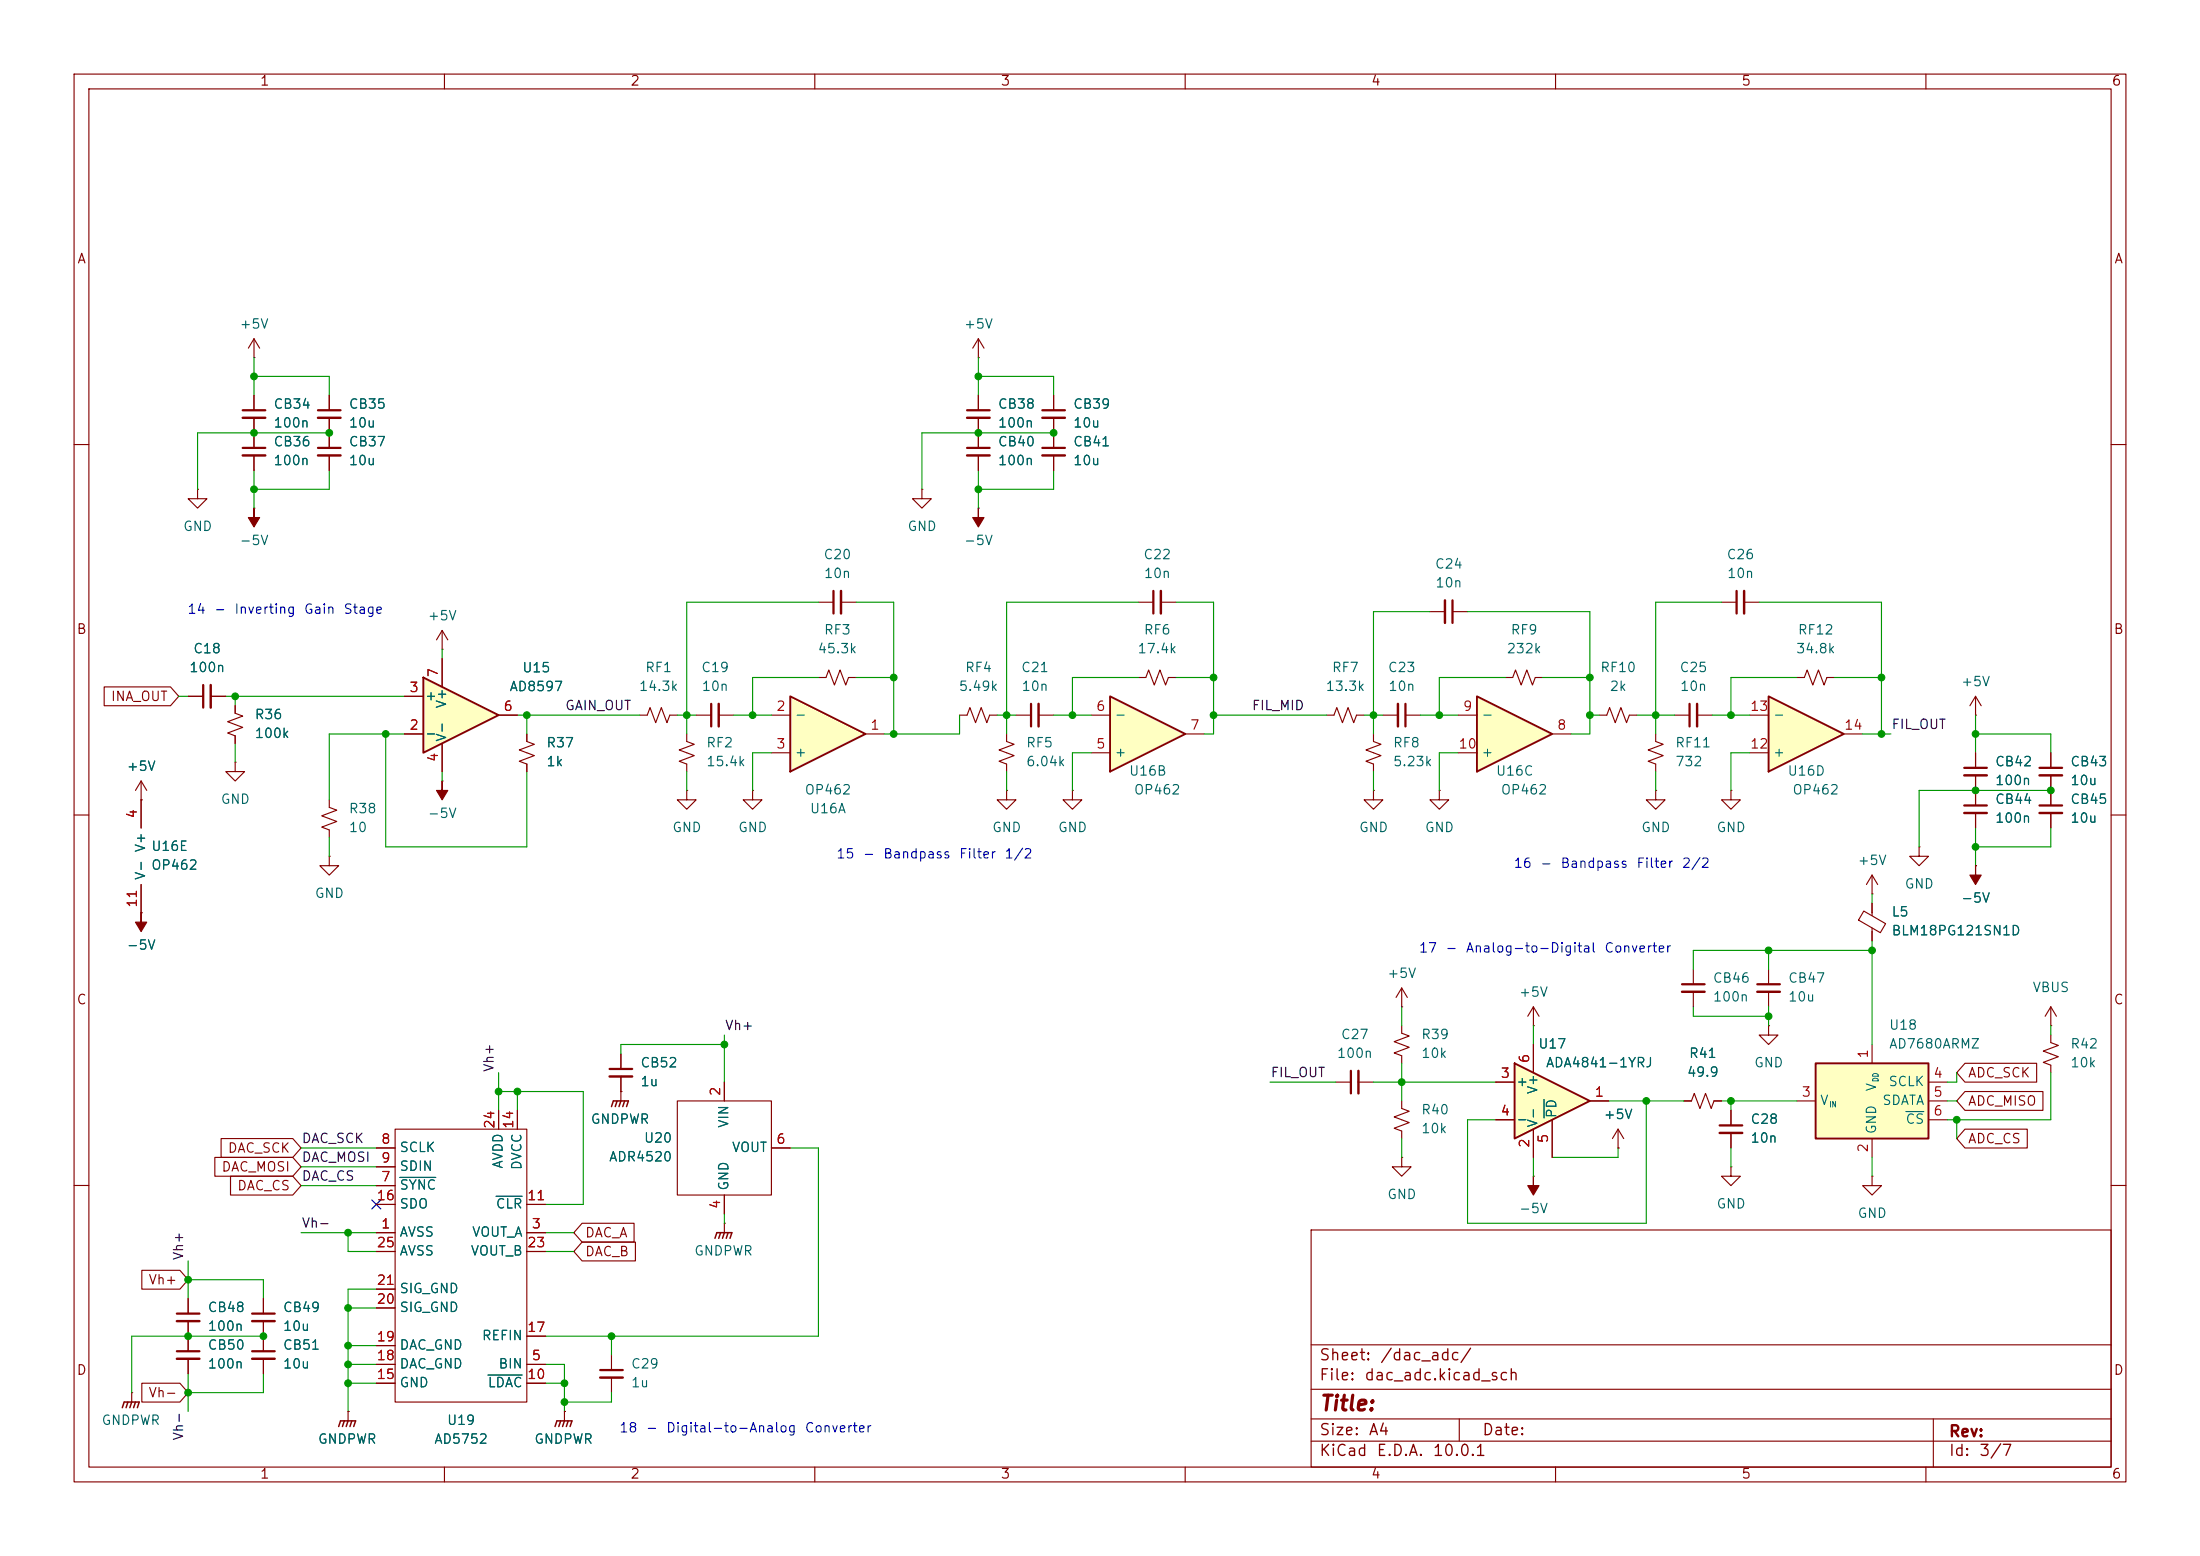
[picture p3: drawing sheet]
<svg xmlns="http://www.w3.org/2000/svg" width="297mm" height="210mm" viewBox="0 0 297 210" stroke-linecap="round" stroke-linejoin="round" font-family="sans-serif">
<g fill="none" stroke="#840000" stroke-width=".15">
<path d="M10 10h277v190h-277zM12 12h273v186h-273zM60 10v2M110 10v2M160 10v2M210 10v2M260 10v2M10 60h2M285 60h2M10 110h2M185.4 106.7v1.3h1.3l-1.3 1.2-1.3-1.2h1.3M185.4 106.7h.1"/>
<path d="M285 110h2M10 160h2M177 166h108v32h-108zM285 160h2M60 198v2M110 198v2M160 198v2M177 194.5h108M177 191.5h108M177 187.5h108M177 181.5h108M197 191.5v3"/>
<path d="M210 198v2M260 198v2M261 191.5v6.5"/>
</g>
<path d="M199.4 94l10.1 5.1-10.1 5z" fill="#ffffc2"/>
<path d="M199.4 94l10.1 5.1-10.1 5z" fill="none" stroke="#840000" stroke-width=".25"/>
<g fill="none" stroke="#840000" stroke-width=".15">
<path d="M86.4 96.5h1l.4-1 .7 2 .8-2 .7 2 .4-1h1M94 96.5h2M97 96.5h2.1M129.5 96.5h1.1l.3-1 .8 2 .8-2 .7 2 .4-1h1M153.7 91.4h1l.4-1 .7 2.1 .8-2.1 .8 2.1 .3-1.1h1M153.7 81.3h2M156.7 81.3h2M179.1 96.5h1l.4-1 .7 2 .8-2 .8 2 .3-1h1M186.7 96.5h2M189.7 96.5h2.1M193 82.6h2.1M196.1 82.6h2"/>
<path d="M196.8 96.5h2.6M209.5 99.1h2.6M215.9 96.5h1l.4-1 .8 2 .7-2 .8 2 .4-1h1M223.5 99.1v1l1 .4-2 .7 2 .8-2 .7 1 .4v1M232.4 81.3h2M235.5 81.3h2M242.6 91.4h1l.4-1 .7 2.1 .8-2.1 .8 2.1 .3-1.1h1M135.9 106.7v1.3h1.3l-1.3 1.2-1.3-1.2h1.3M135.9 106.7h.1M196.8 101.6h2.6M223.5 106.7v1.3h1.3l-1.3 1.2-1.3-1.2h1.3M223.5 106.7h.1"/>
<path d="M228.6 130.8v2M228.6 133.9v2M238.8 138.4v1.3h1.2l-1.2 1.3-1.3-1.3h1.3M238.8 138.4h.1M251.6 123l3 1.7-.8 1.2-2.9-1.7zM252.7 121.9v1.7M252.7 125.2v1.8M276.9 138.4h.1M276.9 139.7v1l1 .4-2.1 .8 2.1 .7-2.1 .8 1.1 .4v1M276.9 135.9l-.8 1.3M276.9 135.9l.7 1.3M276.9 135.9v2.5"/>
<path d="M227.3 148.6h1l.4-1 .8 2 .8-2 .7 2 .4-1h1M233.7 157.5v1.3h1.2l-1.2 1.2-1.3-1.2h1.3M233.7 157.5h.1M233.7 149.9v2M233.7 152.9v2M17.8 188h.1M17.8 188v1.2M82.5 182.9v2M82.5 185.9v2.1"/>
</g>
<path d="M155.7 79.8v3M234.4 79.8v3M96 95v3M189.7 95v3M196.1 81v3.1M227.1 132.8h3M232.2 151.9h3M81 184.9h3.1" fill="none" stroke="#840000" stroke-width=".3"/>
<path d="M156.7 79.8v3M235.5 79.8v3M97 95v3M188.7 95v3M195.1 81v3.1M227.1 133.9h3M232.2 152.9h3M81 185.9h3.1" fill="none" stroke="#840000" stroke-width=".33"/>
<path d="M16.5 190l.3-.8h2l-.3 .8M17.3 189.2l-.3 .8M17.8 189.2l-.3 .8M18.3 189.2l-.3 .8" fill="none" stroke="#840000" stroke-width=".2"/>
<path d="M106.7 94l10.1 5.1-10.1 5z" fill="#ffffc2"/>
<path d="M106.7 94l10.1 5.1-10.1 5z" fill="none" stroke="#840000" stroke-width=".25"/>
<g fill="none" stroke="#840000" stroke-width=".15">
<path d="M92.7 99.1v1l1 .4-2 .7 2 .8-2 .7 1 .4v1M104.1 96.5h2.6M116.8 99.1h2.6M266.7 96.5h.1M266.7 94l-.8 1.3M266.7 94l.8 1.3M266.7 94v2.5M101.6 106.7v1.3h1.3l-1.3 1.2-1.3-1.2h1.3M101.6 106.7h.1M104.1 101.6h2.6M144.8 106.7v1.3h1.2l-1.2 1.2-1.3-1.2h1.3M144.8 106.7h.1"/>
<path d="M238.8 130.8v2M238.8 133.9v2"/>
</g>
<path d="M237.2 132.8h3.1" fill="none" stroke="#840000" stroke-width=".3"/>
<path d="M237.2 133.9h3.1" fill="none" stroke="#840000" stroke-width=".33"/>
<path d="M149.9 94l10.1 5.1-10.1 5z" fill="#ffffc2"/>
<path d="M149.9 94l10.1 5.1-10.1 5z" fill="none" stroke="#840000" stroke-width=".25"/>
<path d="M147.3 96.5h2.6M160 99.1h2.6M226.1 96.5h2M229.1 96.5h2M147.3 101.6h2.6M233.7 106.7v1.3h1.2l-1.2 1.2-1.3-1.2h1.3M233.7 106.7h.1" fill="none" stroke="#840000" stroke-width=".15"/>
<path d="M228.1 95v3" fill="none" stroke="#840000" stroke-width=".3"/>
<path d="M229.1 95v3" fill="none" stroke="#840000" stroke-width=".33"/>
<path d="M245.1 143.5h15.2v10.2h-15.2z" fill="#ffffc2"/>
<path d="M245.1 143.5h15.2v10.2h-15.2z" fill="none" stroke="#840000" stroke-width=".25"/>
<g fill="none" stroke="#840000" stroke-width=".15">
<path d="M142.2 53.3v2.1M142.2 56.4v4.1M142.2 61.5v2M135.9 99.1v1l1 .4-2 .7 2 .8-2 .7 1 .4v1M137.2 96.5h2M140.2 96.5h2M203.2 91.4h1l.4-1 .8 2.1 .7-2.1 .8 2.1 .4-1.1h1M92.7 106.7v1.3h1.3l-1.3 1.2-1.3-1.2h1.3M92.7 106.7h.1M194.3 106.7v1.3h1.3l-1.3 1.2-1.3-1.2h1.3M194.3 106.7h.1M252.7 118.1v2.6"/>
<path d="M252.7 118.1l-.7 1.3M252.7 118.1l.8 1.3M259.1 114.3v1.3h1.2l-1.2 1.2-1.3-1.2h1.3M259.1 114.3h.1M266.7 116.8h.1M276.9 101.6v2M276.9 104.6v2.1M189.2 138.4v1l1 .4-2 .8 2 .8-2 .7 1 .4v1M189.2 135.9h.1M189.2 133.4v2.5M189.2 133.4l-.7 1.2M189.2 133.4l.8 1.2"/>
<path d="M207 138.4h.1M207 135.9l-.8 1.3M207 135.9l.8 1.3M207 135.9v2.5M252.7 120.7h.1M50.8 154.9h2.5M50.8 157.5h2.5M53.3 152.4h17.8v36.8h-17.8zM67.3 149.9v2.5M69.8 149.9v2.5M189.2 148.6v1l1 .4-2 .7 2 .8-2 .8 1 .4v1M189.2 156.2v1.3h1.3l-1.3 1.3-1.2-1.3h1.2"/>
<path d="M189.2 156.2h.1M242.6 148.6h2.5M252.7 158.8v1.2h1.3l-1.3 1.3-1.2-1.3h1.2M252.7 158.8h.1M252.7 141v2.5M252.7 153.7v2.5M260.3 148.6h2.6M260.3 146.1h2.6M260.3 151.1h2.6M25.4 175.3v2M25.4 178.3v2M50.8 166.4h2.5"/>
<path d="M50.8 160h2.5M50.8 162.6h2.5M50.8 176.5h2.5M50.8 174h2.5M50.8 168.9h2.5M71.1 166.4h2.6M71.1 162.6h2.6M71.1 168.9h2.6M50.8 184.2h2.5M50.8 186.7h2.5M50.8 181.6h2.5M71.1 184.2h2.6"/>
<path d="M71.1 186.7h2.6M71.1 180.3h2.6"/>
</g>
<path d="M54 158.9h4.8M257.3 150h2.4M67 161.5h3.5M65.9 185.6h4.6" fill="none" stroke="#006464" stroke-width=".15"/>
<path d="M140.7 55.4h3.1M140.7 60.5h3.1M139.2 95v3M275.3 103.6h3.1M23.9 177.3h3" fill="none" stroke="#840000" stroke-width=".3"/>
<path d="M140.7 56.4h3.1M140.7 61.5h3.1M140.2 95v3M275.3 104.6h3.1M23.9 178.3h3" fill="none" stroke="#840000" stroke-width=".33"/>
<path d="M266.7 116.8v1.3h.8l-.8 1.3-.8-1.3h.8z" fill="#840000" stroke="#840000" stroke-width=".15"/>
<path d="M238.8 94l10.1 5.1-10.1 5z" fill="#ffffc2"/>
<path d="M238.8 94l10.1 5.1-10.1 5z" fill="none" stroke="#840000" stroke-width=".25"/>
<path d="M71.1 99.1v1l1 .4-2 .7 2 .8-2 .7 1 .4v1M185.4 99.1v1l1 .4-2 .7 2 .8-2 .7 1 .4v1M236.2 96.5h2.6M248.9 99.1h2.6M236.2 101.6h2.6M266.7 101.6v2M266.7 104.6v4.1M266.7 109.7v2.1M276.9 106.7v2M276.9 109.7v2.1M180.3 146.1h2.1M183.4 146.1h2" fill="none" stroke="#840000" stroke-width=".15"/>
<path d="M265.2 108.7h3M265.2 103.6h3M275.3 108.7h3.1M182.4 144.5v3.1" fill="none" stroke="#840000" stroke-width=".3"/>
<path d="M265.2 109.7h3M265.2 104.6h3M275.3 109.7h3.1M183.4 144.5v3.1" fill="none" stroke="#840000" stroke-width=".33"/>
<path d="M204.5 143.5l10.1 5.1-10.1 5.1z" fill="#ffffc2"/>
<path d="M204.5 143.5l10.1 5.1-10.1 5.1z" fill="none" stroke="#840000" stroke-width=".25"/>
<g fill="none" stroke="#840000" stroke-width=".15">
<path d="M34.3 48.3h.1M34.3 45.7v2.6M34.3 53.3v2.1M34.3 56.4v4.1M34.3 45.7l-.8 1.3M34.3 45.7l.8 1.3M44.4 53.3v2.1M44.4 56.4v4.1M132.1 48.3h.1M132.1 45.7v2.6M132.1 53.3v2.1M132.1 56.4v4.1"/>
<path d="M132.1 45.7l-.8 1.3M132.1 45.7l.7 1.3M26.7 66v1.3h1.2l-1.2 1.3-1.3-1.3h1.3M26.7 66h.1M34.3 68.6h.1M34.3 61.5v2M44.4 61.5v2M124.5 66v1.3h1.2l-1.2 1.3-1.3-1.3h1.3M124.5 66h.1M132.1 68.6h.1M132.1 61.5v2M25.4 94h2"/>
<path d="M28.4 94h2.1M31.7 95.3v1l1.1 .3-2.1 .8 2.1 .8-2.1 .7 1 .4v1M59.7 87.6h.1M59.7 85.1l-.8 1.3M59.7 85.1l.8 1.3M59.7 85.1v2.5M110.5 91.4h1l.4-1 .7 2.1 .8-2.1 .8 2.1 .4-1.1h1M110.5 81.3h2M113.5 81.3h2.1M19 108h.1M19 105.4v6.4M19 119.4v3.8"/>
<path d="M19 105.4l-.7 1.3M19 105.4l.8 1.3M31.7 102.9v1.2h1.3l-1.3 1.3-1.2-1.3h1.2M31.7 102.9h.1M44.4 108v1l1.1 .3-2.1 .8 2.1 .8-2.1 .7 1 .4v1M44.4 115.6v1.2h1.3l-1.3 1.3-1.2-1.3h1.2M44.4 115.6h.1M59.7 105.4h.1M19 123.2h.1M83.8 147.3h.1M83.8 142.2v2.1M83.8 145.3v3.3"/>
<path d="M91.4 148.6h12.7v12.7h-12.7zM97.8 146.1v2.5M104.1 154.9h2.6M201.9 146.1h2.6M201.9 151.1h2.6M207 158.8h.1M207 141v3.8M207 152.4v3.8M209.5 151.1v5.1M214.6 148.6h2.6M218.4 154.9h.1M218.4 152.4l-.7 1.3"/>
<path d="M218.4 152.4l.8 1.3M218.4 152.4v2.5M97.8 165.1h.1M97.8 161.3v2.5M97.8 165.1v1.3M76.2 190.5h.1M76.2 190.5v1.3"/>
</g>
<path d="M208.4 148.4v2.5" fill="none" stroke="#006464" stroke-width=".15"/>
<g fill="#840000" stroke="#840000" stroke-width=".15">
<path d="M207 158.8v1.2h.8l-.8 1.3-.8-1.3h.8z"/>
<path d="M132.1 68.6v1.3h.7l-.7 1.2-.8-1.2h.8z"/>
<path d="M19 123.2v1.3h.8l-.8 1.2-.7-1.2h.7z"/>
<path d="M34.3 68.6v1.3h.8l-.8 1.2-.8-1.2h.8z"/>
<path d="M59.7 105.4v1.3h.8l-.8 1.3-.8-1.3h.8z"/>
</g>
<path d="M82.5 149.4l.3-.8h2l-.2 .8M83.3 148.6l-.2 .8M83.8 148.6l-.2 .8M84.3 148.6l-.2 .8M96.5 167.1l.3-.7h2l-.2 .7M97.3 166.4l-.3 .7M97.8 166.4l-.3 .7M98.3 166.4l-.3 .7M74.9 192.5l.3-.7h2l-.2 .7M75.7 191.8l-.3 .7M76.2 191.8l-.3 .7M76.7 191.8l-.2 .7" fill="none" stroke="#840000" stroke-width=".2"/>
<path d="M32.8 55.4h3M42.9 55.4h3.1M130.6 55.4h3M32.8 60.5h3M42.9 60.5h3.1M112.5 79.8v3M130.6 60.5h3M27.4 92.5v3M82.3 144.3h3" fill="none" stroke="#840000" stroke-width=".3"/>
<path d="M32.8 56.4h3M42.9 56.4h3.1M130.6 56.4h3M32.8 61.5h3M42.9 61.5h3.1M113.5 79.8v3M130.6 61.5h3M28.4 92.5v3M82.3 145.3h3" fill="none" stroke="#840000" stroke-width=".33"/>
<path d="M57.1 91.4l10.2 5.1-10.2 5.1z" fill="#ffffc2"/>
<path d="M57.1 91.4l10.2 5.1-10.2 5.1z" fill="none" stroke="#840000" stroke-width=".25"/>
<g fill="none" stroke="#840000" stroke-width=".15">
<path d="M34.3 53.3v2.1M34.3 56.4v4.1M44.4 53.3v2.1M44.4 56.4v4.1M132.1 53.3v2.1M132.1 56.4v4.1M142.2 53.3v2.1M142.2 56.4v4.1M34.3 61.5v2M44.4 61.5v2M132.1 61.5v2M142.2 61.5v2"/>
<path d="M14.1 92.7h8.9l1.1 1.3-1.1 1.3h-8.9zM25.4 94h2M28.4 94h2.1M31.7 95.3v1M31.7 99.3v1M54.6 99.1h2.5M54.6 94h2.5M59.7 88.9v3.8M67.3 96.5h2.5M71.1 99.1v1M19 108h.1M19 108v3.8"/>
<path d="M19 119.4v3.8M59.7 100.3v3.8M71.1 103.1v1M266.7 116.8h.1M266.7 101.6v2M266.7 104.6v4.1M266.7 109.7v2.1M276.9 101.6v2M276.9 104.6v4.1M276.9 109.7v2.1M19 123.2h.1M252.7 121.9v1.3"/>
<path d="M252.7 125.7v1.3M29 156.2h10.5l1.1 1.3-1.1 1.3h-10.5zM29.8 153.7h9.7l1.1 1.2-1.1 1.3h-9.7zM31.1 158.7h8.4l1.1 1.3-1.1 1.3h-8.4zM50.8 154.9h2.5M50.8 157.5h2.5M67.3 149.9v2.5M69.8 149.9v2.5M83.8 147.3h.1M83.8 142.2v2.1M83.8 145.3v2M97.8 146.1v2.5"/>
<path d="M104.1 154.9h2.6M201.9 146.1h2.6M201.9 151.1h2.6M207 141v3.8M207 152.4v3.8M209.5 151.1v5.1M214.6 148.6h2.6M218.4 154.9h.1M227.3 148.6h1M231.4 148.6h1M233.7 149.9v2M233.7 152.9v2"/>
<path d="M265.3 143.5h9.7v2.6h-9.7l-1.1-1.3zM265.3 147.3h10.5v2.6h-10.5l-1.1-1.3zM265.3 152.4h8.4v2.5h-8.4l-1.1-1.2zM19.1 171.4h5.2l1.1 1.3-1.1 1.3h-5.2zM25.4 175.3v2M25.4 178.3v4.1M35.6 175.3v2M35.6 178.3v4.1M50.8 166.4h2.5M50.8 160h2.5M50.8 162.6h2.5M50.8 176.5h2.5"/>
<path d="M50.8 174h2.5M50.8 168.9h2.5M71.1 166.4h2.6M71.1 162.6h2.6M71.1 168.9h2.6M78.6 165.1h7v2.5h-7l-1.1-1.2zM78.6 167.6h7.2v2.6h-7.2l-1.1-1.3zM97.8 161.3v2.5M19.1 186.7h5.2l1.1 1.3-1.1 1.2h-5.2zM25.4 183.4v2M35.6 183.4v2M47 190.5h.1"/>
<path d="M47 190.5v1.3M50.8 184.2h2.5M50.8 186.7h2.5M50.8 181.6h2.5M71.1 184.2h2.6M71.1 186.7h2.6M71.1 180.3h2.6M76.2 190.5h.1"/>
</g>
<path d="M45.7 192.5l.3-.7h2l-.2 .7M46.5 191.8l-.3 .7M47 191.8l-.3 .7M47.5 191.8l-.3 .7" fill="none" stroke="#840000" stroke-width=".2"/>
<path d="M34 177.3h3.1M23.9 182.4h3M34 182.4h3.1" fill="none" stroke="#840000" stroke-width=".3"/>
<path d="M34 178.3h3.1M23.9 183.4h3M34 183.4h3.1" fill="none" stroke="#840000" stroke-width=".33"/>
<g fill="none" stroke="#009600" stroke-width=".15">
<path d="M34.3 50.8h10.1v2.5M34.3 48.3v5M44.4 58.4h-17.7v7.6M132.1 48.3v5M132.1 50.8h10.1v2.5M142.2 58.4h-17.7v7.6M34.3 63.5v5.1M44.4 63.5v2.5h-10.1M132.1 63.5v5.1M142.2 63.5v2.5h-10.1M24.1 94h1.3M30.5 94h24.1"/>
<path d="M31.7 94v1.3M52.1 99.1v15.2h19v-10.2M54.6 99.1h-10.2v8.9M59.7 87.6v1.3M69.8 96.5h16.6M71.1 96.5v2.6M91.4 96.5h2.6M99.1 96.5h5M110.5 81.3h-17.8v17.8M110.5 91.4h-8.9v5.1M115.6 81.3h5v17.8M115.6 91.4h5"/>
<path d="M129.5 96.5v2.6h-10.1M134.6 96.5h2.6M142.2 96.5h5.1M153.7 81.3h-17.8v17.8M153.7 91.4h-8.9v5.1M158.7 81.3h5.1v17.8h-1.2M158.7 91.4h5.1M163.8 96.5h15.3M184.1 96.5h2.6M191.8 96.5h5M193 82.6h-7.6v16.5M198.1 82.6h16.5v16.5h-2.5"/>
<path d="M203.2 91.4h-8.9v5.1M208.3 91.4h6.3M214.6 96.5h1.3M221 96.5h5.1M231.1 96.5h5.1M232.4 81.3h-8.9v17.8M237.5 81.3h16.5v17.8M242.6 91.4h-8.9v5.1M247.6 91.4h6.4M251.5 99.1h3.8M266.7 99.1h10.2v2.5M266.7 96.5v5.1"/>
<path d="M31.7 100.3v2.6M44.4 113v2.6M59.7 104.1v1.3M92.7 104.1v2.6M104.1 101.6h-2.5v5.1M135.9 104.1v2.6M147.3 101.6h-2.5v5.1M185.4 104.1v2.6M196.8 101.6h-2.5v5.1M223.5 104.1v2.6M236.2 101.6h-2.5v5.1M266.7 111.8v5"/>
<path d="M276.9 106.7h-17.8v7.6M276.9 111.8v2.5h-10.2M97.8 139.7v6.4M189.2 135.9v2.5M207 138.4v2.6M228.6 135.9v1.3h10.2M238.8 128.3v2.5M238.8 135.9v2.5M252.7 120.7v1.2M252.7 127v14M252.7 128.3h-24.1v2.5M276.9 138.4v1.3"/>
<path d="M40.6 154.9h10.2M40.6 157.5h10.2M67.3 144.8v5.1M67.3 147.3h11.4v15.3h-5M69.8 147.3v2.6M97.8 141h-14v1.2M106.7 154.9h3.8v25.4h-36.8M171.4 146.1h8.9M185.4 146.1h16.5M189.2 143.5v5.1M189.2 153.7v2.5M207 156.2v2.6"/>
<path d="M217.2 148.6h10.1M218.4 154.9v1.3h-8.9M222.2 148.6v16.5h-24.1v-14h3.8M232.4 148.6h10.2M233.7 148.6v1.3M233.7 154.9v2.6M252.7 156.2v2.6M262.9 148.6h1.3M264.2 144.8v1.3h-1.3M264.2 151.1v2.6M276.9 144.8v6.3h-14M25.4 170.2v5.1"/>
<path d="M25.4 172.7h10.2v2.6M40.6 166.4h10.2M40.6 160h10.2M47 166.4v2.5h3.8M47 176.5h3.8M50.8 174h-3.8v16.5M73.7 168.9h3.8M73.7 166.4h3.8M97.8 163.8v1.3M25.4 185.4v5.1M35.6 180.3h-17.8v7.7M35.6 185.4v2.6h-10.2"/>
<path d="M47 186.7h3.8M47 184.2h3.8M47 181.6h3.8M73.7 186.7h2.5M73.7 184.2h2.5v6.3M82.5 180.3v2.6M82.5 188v1.2h-6.3"/>
</g>
<path d="M50.2 162l1.2 1.2M51.4 162l-1.2 1.2" fill="none" stroke="#000084" stroke-width=".15"/>
<path d="M54 158.9h4.8M208.4 148.4v2.5M67 161.5h3.5M65.9 185.6h4.6" fill="none" stroke="#006464" stroke-width=".15"/>
<g fill="#009600" stroke="#009600" stroke-width=".14">
<circle cx="252.7" cy="128.3" r=".46"/>
<circle cx="238.8" cy="137.2" r=".46"/>
<circle cx="233.7" cy="148.6" r=".46"/>
<circle cx="238.8" cy="128.3" r=".46"/>
<circle cx="264.2" cy="151.1" r=".46"/>
<circle cx="222.2" cy="148.6" r=".46"/>
<circle cx="189.2" cy="146.1" r=".46"/>
<circle cx="144.8" cy="96.5" r=".46"/>
<circle cx="163.8" cy="91.4" r=".46"/>
<circle cx="163.8" cy="96.5" r=".46"/>
<circle cx="185.4" cy="96.5" r=".46"/>
<circle cx="142.2" cy="58.4" r=".46"/>
<circle cx="266.7" cy="106.7" r=".46"/>
<circle cx="266.7" cy="114.3" r=".46"/>
<circle cx="276.9" cy="106.7" r=".46"/>
<circle cx="254" cy="91.4" r=".46"/>
<circle cx="266.7" cy="99.1" r=".46"/>
<circle cx="254" cy="99.1" r=".46"/>
<circle cx="233.7" cy="96.5" r=".46"/>
<circle cx="223.5" cy="96.5" r=".46"/>
<circle cx="214.6" cy="96.5" r=".46"/>
<circle cx="194.3" cy="96.5" r=".46"/>
<circle cx="214.6" cy="91.4" r=".46"/>
<circle cx="82.5" cy="180.3" r=".46"/>
<circle cx="69.8" cy="147.3" r=".46"/>
<circle cx="67.3" cy="147.3" r=".46"/>
<circle cx="76.2" cy="186.7" r=".46"/>
<circle cx="76.2" cy="189.2" r=".46"/>
<circle cx="97.8" cy="141" r=".46"/>
<circle cx="132.1" cy="58.4" r=".46"/>
<circle cx="132.1" cy="50.8" r=".46"/>
<circle cx="120.6" cy="99.1" r=".46"/>
<circle cx="135.9" cy="96.5" r=".46"/>
<circle cx="132.1" cy="66" r=".46"/>
<circle cx="25.4" cy="172.7" r=".46"/>
<circle cx="47" cy="166.4" r=".46"/>
<circle cx="44.4" cy="58.4" r=".46"/>
<circle cx="31.7" cy="94" r=".46"/>
<circle cx="34.3" cy="50.8" r=".46"/>
<circle cx="52.1" cy="99.1" r=".46"/>
<circle cx="34.3" cy="58.4" r=".46"/>
<circle cx="34.3" cy="66" r=".46"/>
<circle cx="47" cy="181.6" r=".46"/>
<circle cx="47" cy="184.2" r=".46"/>
<circle cx="35.6" cy="180.3" r=".46"/>
<circle cx="47" cy="186.7" r=".46"/>
<circle cx="47" cy="176.5" r=".46"/>
<circle cx="25.4" cy="180.3" r=".46"/>
<circle cx="25.4" cy="188" r=".46"/>
<circle cx="92.7" cy="96.5" r=".46"/>
<circle cx="120.6" cy="91.4" r=".46"/>
<circle cx="101.6" cy="96.5" r=".46"/>
<circle cx="71.1" cy="96.5" r=".46"/>
</g>
<text font-size="2" fill="#840000" x="178" y="190.9">Title:</text>
<g font-size="1.5" fill="#840000">
<text x="178" y="184">Sheet:</text>
<text x="186.2" y="184">/dac_adc/</text>
<text x="178" y="186.7">File:</text>
<text x="184.1" y="186.7">dac_adc.kicad_sch</text>
<text x="178" y="196.9">KiCad</text>
<text x="178" y="194.1">Size:</text>
<text x="184.7" y="194.1">A4</text>
<text x="185.7" y="196.9">E.D.A.</text>
<text x="193.3" y="196.9">10.0.1</text>
<text x="200" y="194.1">Date:</text>
<text x="263" y="194.3">Rev:</text>
<text x="263" y="196.9">Id:</text>
<text x="267.1" y="196.9">3/7</text>
</g>
<g font-size="1.3" fill="#840000">
<text x="35" y="11.9">1</text>
<text x="85" y="11.9">2</text>
<text x="135" y="11.9">3</text>
<text x="185" y="11.9">4</text>
<text x="235" y="11.9">5</text>
<text x="285" y="11.9">6</text>
<text x="10.3" y="35.9">A</text>
<text x="285.3" y="35.9">A</text>
<text x="10.3" y="85.9">B</text>
<text x="285.3" y="85.9">B</text>
<text x="14.9" y="94.9">INA_OUT</text>
<text x="10.3" y="135.9">C</text>
<text x="285.3" y="135.9">C</text>
<text x="265.6" y="145.7">ADC_SCK</text>
<text x="265.6" y="149.5">ADC_MISO</text>
<text x="30.7" y="155.9">DAC_SCK</text>
<text x="265.6" y="154.6">ADC_CS</text>
<text x="29.8" y="158.4">DAC_MOSI</text>
<text x="31.9" y="161">DAC_CS</text>
<text x="78.9" y="167.3">DAC_A</text>
<text x="20" y="173.7">Vh+</text>
<text x="78.9" y="169.9">DAC_B</text>
<text x="10.3" y="185.9">D</text>
<text x="285.3" y="185.9">D</text>
<text x="20" y="188.9">Vh-</text>
<text x="35" y="199.9">1</text>
<text x="85" y="199.9">2</text>
<text x="135" y="199.9">3</text>
<text x="185" y="199.9">4</text>
<text x="235" y="199.9">5</text>
<text x="285" y="199.9">6</text>
</g>
<g font-size="1.3" fill="#006464">
<text x="32.3" y="44.7">+5V</text>
<text x="130" y="44.7">+5V</text>
<text x="36.8" y="58">100n</text>
<text x="36.8" y="55.5">CB34</text>
<text x="47" y="55.5">CB35</text>
<text x="47" y="58">10u</text>
<text x="134.6" y="58">100n</text>
<text x="134.6" y="55.5">CB38</text>
<text x="144.8" y="55.5">CB39</text>
<text x="144.8" y="58">10u</text>
<text x="36.8" y="63.1">100n</text>
<text x="36.8" y="60.6">CB36</text>
<text x="47" y="60.6">CB37</text>
<text x="47" y="63.1">10u</text>
<text x="134.6" y="63.1">100n</text>
<text x="134.6" y="60.6">CB40</text>
<text x="144.8" y="60.6">CB41</text>
<text x="144.8" y="63.1">10u</text>
<text x="24.6" y="72">GND</text>
<text x="122.4" y="72">GND</text>
<text x="32.3" y="73.9">-5V</text>
<text x="111.1" y="75.8">C20</text>
<text x="130" y="73.9">-5V</text>
<text x="154.3" y="75.8">C22</text>
<text x="193.6" y="77.1">C24</text>
<text x="233" y="75.8">C26</text>
<text x="111.2" y="78.3">10n</text>
<text x="154.3" y="78.3">10n</text>
<text x="193.7" y="79.6">10n</text>
<text x="233.1" y="78.3">10n</text>
<text x="26" y="88.5">C18</text>
<text x="57.7" y="84">+5V</text>
<text x="110.3" y="88.5">45.3k</text>
<text x="111.1" y="86">RF3</text>
<text x="153.5" y="88.5">17.4k</text>
<text x="154.3" y="86">RF6</text>
<text x="203.3" y="88.5">232k</text>
<text x="203.9" y="86">RF9</text>
<text x="242.4" y="88.5">34.8k</text>
<text x="242.6" y="86">RF12</text>
<text x="25.5" y="91">100n</text>
<text x="57.3" y="94.8">+</text>
<text x="60.6" y="95.7" transform="rotate(-90 60.6 95.7)">V+</text>
<text x="68.7" y="93.6">AD8597</text>
<text x="70.4" y="91.1">U15</text>
<text x="86.2" y="93.6">14.3k</text>
<text x="87" y="91">RF1</text>
<text x="94.6" y="91">C19</text>
<text x="94.6" y="93.6">10n</text>
<text x="129.3" y="93.6">5.49k</text>
<text x="130.2" y="91">RF4</text>
<text x="137.8" y="91">C21</text>
<text x="137.8" y="93.6">10n</text>
<text x="178.9" y="93.6">13.3k</text>
<text x="179.7" y="91">RF7</text>
<text x="187.3" y="91">C23</text>
<text x="187.3" y="93.6">10n</text>
<text x="215.9" y="91">RF10</text>
<text x="217.2" y="93.6">2k</text>
<text x="226.7" y="91">C25</text>
<text x="226.7" y="93.6">10n</text>
<text x="264.7" y="92.9">+5V</text>
<text x="34.3" y="97.4">R36</text>
<text x="34.3" y="99.9">100k</text>
<text x="57.3" y="99.9">-</text>
<text x="60.6" y="100.2" transform="rotate(-90 60.6 100.2)">V-</text>
<text x="73.7" y="101.2">R37</text>
<text x="95.3" y="101.2">RF2</text>
<text x="107.2" y="97.4">-</text>
<text x="138.4" y="101.2">RF5</text>
<text x="150.4" y="97.4">-</text>
<text x="188" y="101.2">RF8</text>
<text x="199.9" y="97.4">-</text>
<text x="226.1" y="101.2">RF11</text>
<text x="239.3" y="97.4">-</text>
<text x="17" y="104.4">+5V</text>
<text x="73.7" y="103.7">1k</text>
<text x="95.3" y="103.7">15.4k</text>
<text x="107.2" y="102.5">+</text>
<text x="108.5" y="107.5">OP462</text>
<text x="138.4" y="103.7">6.04k</text>
<text x="150.4" y="102.5">+</text>
<text x="152.3" y="105">U16B</text>
<text x="153" y="107.5">OP462</text>
<text x="188" y="103.7">5.23k</text>
<text x="199.9" y="102.5">+</text>
<text x="201.9" y="105">U16C</text>
<text x="202.5" y="107.5">OP462</text>
<text x="226.1" y="103.7">732</text>
<text x="239.3" y="102.5">+</text>
<text x="241.2" y="105">U16D</text>
<text x="241.9" y="107.5">OP462</text>
<text x="269.2" y="106.3">100n</text>
<text x="269.2" y="103.7">CB42</text>
<text x="279.4" y="103.7">CB43</text>
<text x="279.4" y="106.3">10u</text>
<text x="29.7" y="108.8">GND</text>
<text x="47" y="110.1">R38</text>
<text x="47" y="112.6">10</text>
<text x="57.7" y="110.7">-5V</text>
<text x="90.7" y="112.6">GND</text>
<text x="99.6" y="112.6">GND</text>
<text x="109.2" y="110.1">U16A</text>
<text x="133.9" y="112.6">GND</text>
<text x="142.7" y="112.6">GND</text>
<text x="183.4" y="112.6">GND</text>
<text x="192.3" y="112.6">GND</text>
<text x="221.5" y="112.6">GND</text>
<text x="231.6" y="112.6">GND</text>
<text x="269.2" y="111.4">100n</text>
<text x="269.2" y="108.8">CB44</text>
<text x="279.4" y="108.8">CB45</text>
<text x="279.4" y="111.4">10u</text>
<text x="19.9" y="118.9" transform="rotate(-90 19.9 118.9)">V- V+</text>
<text x="20.3" y="115.2">U16E</text>
<text x="20.3" y="117.7">OP462</text>
<text x="250.7" y="117.1">+5V</text>
<text x="42.4" y="121.5">GND</text>
<text x="255.3" y="124">L5</text>
<text x="257" y="120.2">GND</text>
<text x="264.7" y="122.1">-5V</text>
<text x="17" y="128.5">-5V</text>
<text x="255.3" y="126.6">BLM18PG121SN1D</text>
<text x="187.2" y="132.3">+5V</text>
<text x="205" y="134.8">+5V</text>
<text x="231.1" y="135.5">100n</text>
<text x="231.1" y="132.9">CB46</text>
<text x="241.3" y="132.9">CB47</text>
<text x="241.3" y="135.5">10u</text>
<text x="274.3" y="134.2">VBUS</text>
<text x="180.4" y="143.1">100n</text>
<text x="180.9" y="140.6">C27</text>
<text x="191.8" y="143.1">10k</text>
<text x="191.8" y="140.6">R39</text>
<text x="207.6" y="141.8">U17</text>
<text x="227.9" y="143.1">R41</text>
<text x="254.9" y="139.3">U18</text>
<text x="254.9" y="141.8">AD7680ARMZ</text>
<text x="279.4" y="141.8">R42</text>
<text x="86.4" y="146.9">1u</text>
<text x="86.4" y="144.4">CB52</text>
<text x="204.6" y="146.9">+</text>
<text x="207.9" y="147.8" transform="rotate(-90 207.9 147.8)">V+</text>
<text x="208.6" y="144.4">ADA4841-1YRJ</text>
<text x="227.7" y="145.6">49.9</text>
<text x="236.7" y="144.4">GND</text>
<text x="245.6" y="149.5">V</text>
<text x="253.6" y="147.4" transform="rotate(-90 253.6 147.4)">V</text>
<text x="254" y="149.5">SDATA</text>
<text x="254.9" y="146.9">SCLK</text>
<text x="279.4" y="144.4">10k</text>
<text x="53.8" y="155.8">SCLK</text>
<text x="79.7" y="152">GNDPWR</text>
<text x="86.8" y="154.5">U20</text>
<text x="98.7" y="152.3" transform="rotate(-90 98.7 152.3)">VIN</text>
<text x="98.7" y="155.8">VOUT</text>
<text x="191.8" y="153.3">10k</text>
<text x="191.8" y="150.7">R40</text>
<text x="204.6" y="152">-</text>
<text x="207.9" y="152.3" transform="rotate(-90 207.9 152.3)">V-</text>
<text x="210.4" y="151" transform="rotate(-90 210.4 151)">PD</text>
<text x="216.4" y="151.4">+5V</text>
<text x="236.2" y="152">C28</text>
<text x="236.2" y="154.5">10n</text>
<text x="253.6" y="153.2" transform="rotate(-90 253.6 153.2)">GND</text>
<text x="257.2" y="152">CS</text>
<text x="53.8" y="160.9">SYNC</text>
<text x="53.8" y="158.3">SDIN</text>
<text x="68.2" y="157.8" transform="rotate(-90 68.2 157.8)">AVDD</text>
<text x="70.7" y="158" transform="rotate(-90 70.7 158)">DVCC</text>
<text x="82.1" y="157.1">ADR4520</text>
<text x="98.7" y="160.8" transform="rotate(-90 98.7 160.8)">GND</text>
<text x="53.8" y="167.2">AVSS</text>
<text x="53.8" y="163.4">SDO</text>
<text x="63.6" y="167.2">VOUT_A</text>
<text x="66.8" y="163.4">CLR</text>
<text x="187.2" y="162.2">GND</text>
<text x="205" y="164.1">-5V</text>
<text x="231.6" y="163.4">GND</text>
<text x="250.7" y="164.7">GND</text>
<text x="53.8" y="169.8">AVSS</text>
<text x="63.5" y="169.8">VOUT_B</text>
<text x="93.6" y="169.8">GNDPWR</text>
<text x="27.9" y="179.9">100n</text>
<text x="27.9" y="177.4">CB48</text>
<text x="38.1" y="177.4">CB49</text>
<text x="38.1" y="179.9">10u</text>
<text x="53.8" y="177.4">SIG_GND</text>
<text x="53.8" y="174.9">SIG_GND</text>
<text x="27.9" y="185">100n</text>
<text x="27.9" y="182.5">CB50</text>
<text x="38.1" y="182.5">CB51</text>
<text x="38.1" y="185">10u</text>
<text x="53.8" y="185">DAC_GND</text>
<text x="53.8" y="182.5">DAC_GND</text>
<text x="65" y="181.2">REFIN</text>
<text x="67.2" y="185">BIN</text>
<text x="85.1" y="185">C29</text>
<text x="53.8" y="187.6">GND</text>
<text x="65.8" y="187.6">LDAC</text>
<text x="85.1" y="187.6">1u</text>
<text x="13.6" y="192.6">GNDPWR</text>
<text x="42.8" y="195.2">GNDPWR</text>
<text x="58.5" y="195.2">AD5752</text>
<text x="60.3" y="192.6">U19</text>
<text x="72" y="195.2">GNDPWR</text>
</g>
<g font-size="1.3" fill="#0000c2">
<text x="25.2" y="83.2">14</text>
<text x="28.8" y="83.2">-</text>
<text x="31.5" y="83.2">Inverting</text>
<text x="40.9" y="83.2">Gain</text>
<text x="46.3" y="83.2">Stage</text>
<text x="112.8" y="116.2">15</text>
<text x="116.4" y="116.2">-</text>
<text x="119.1" y="116.2">Bandpass</text>
<text x="129.4" y="116.2">Filter</text>
<text x="135.5" y="116.2">1/2</text>
<text x="204.2" y="117.5">16</text>
<text x="207.8" y="117.5">-</text>
<text x="210.6" y="117.5">Bandpass</text>
<text x="220.8" y="117.5">Filter</text>
<text x="227" y="117.5">2/2</text>
<text x="191.5" y="128.9">17</text>
<text x="195" y="128.9">-</text>
<text x="197.8" y="128.9">Analog-to-Digital</text>
<text x="216.5" y="128.9">Converter</text>
<text x="83.5" y="193.7">18</text>
<text x="87.1" y="193.7">-</text>
<text x="89.8" y="193.7">Digital-to-Analog</text>
<text x="108.5" y="193.7">Converter</text>
</g>
<g font-size="1.3" fill="#a90000">
<text x="55.2" y="93.7">3</text>
<text x="59.4" y="91.5" transform="rotate(-90 59.4 91.5)">7</text>
<text x="55.2" y="98.8">2</text>
<text x="67.9" y="96.3">6</text>
<text x="104.7" y="96.3">2</text>
<text x="104.7" y="101.3">3</text>
<text x="117.4" y="98.8">1</text>
<text x="147.9" y="101.3">5</text>
<text x="147.9" y="96.3">6</text>
<text x="160.6" y="98.8">7</text>
<text x="196.8" y="101.3">10</text>
<text x="197.4" y="96.3">9</text>
<text x="210.1" y="98.8">8</text>
<text x="236.2" y="101.3">12</text>
<text x="236.2" y="96.3">13</text>
<text x="248.9" y="98.8">14</text>
<text x="59.4" y="102.9" transform="rotate(-90 59.4 102.9)">4</text>
<text x="18.8" y="110.6" transform="rotate(-90 18.8 110.6)">4</text>
<text x="18.8" y="122.6" transform="rotate(-90 18.8 122.6)">11</text>
<text x="206.8" y="143.6" transform="rotate(-90 206.8 143.6)">6</text>
<text x="252.5" y="142.9" transform="rotate(-90 252.5 142.9)">1</text>
<text x="97.5" y="148" transform="rotate(-90 97.5 148)">2</text>
<text x="202.5" y="145.8">3</text>
<text x="215.2" y="148.3">1</text>
<text x="243.1" y="148.3">3</text>
<text x="260.9" y="145.8">4</text>
<text x="260.9" y="148.3">5</text>
<text x="51.4" y="154.7">8</text>
<text x="67.1" y="152.4" transform="rotate(-90 67.1 152.4)">24</text>
<text x="69.6" y="152.4" transform="rotate(-90 69.6 152.4)">14</text>
<text x="104.7" y="154.7">6</text>
<text x="202.5" y="150.9">4</text>
<text x="206.8" y="155" transform="rotate(-90 206.8 155)">2</text>
<text x="209.3" y="154.4" transform="rotate(-90 209.3 154.4)">5</text>
<text x="252.5" y="155.6" transform="rotate(-90 252.5 155.6)">2</text>
<text x="260.9" y="150.9">6</text>
<text x="51.4" y="159.8">7</text>
<text x="51.4" y="157.2">9</text>
<text x="50.8" y="162.3">16</text>
<text x="51.4" y="166.1">1</text>
<text x="71.1" y="162.3">11</text>
<text x="71.7" y="166.1">3</text>
<text x="97.5" y="163.3" transform="rotate(-90 97.5 163.3)">4</text>
<text x="50.8" y="173.7">21</text>
<text x="50.8" y="168.7">25</text>
<text x="71.1" y="168.7">23</text>
<text x="50.8" y="176.3">20</text>
<text x="50.8" y="183.9">18</text>
<text x="50.8" y="181.4">19</text>
<text x="71.1" y="180.1">17</text>
<text x="71.7" y="183.9">5</text>
<text x="50.8" y="186.4">15</text>
<text x="71.1" y="186.4">10</text>
</g>
<g font-size="1.3" fill="#0f0f0f">
<text x="76.2" y="96.2">GAIN_OUT</text>
<text x="168.9" y="96.2">FIL_MID</text>
<text x="255.3" y="98.7">FIL_OUT</text>
<text x="97.8" y="139.4">Vh+</text>
<text x="67" y="144.8" transform="rotate(-90 67 144.8)">Vh+</text>
<text x="171.4" y="145.7">FIL_OUT</text>
<text x="40.6" y="154.6">DAC_SCK</text>
<text x="40.6" y="157.1">DAC_MOSI</text>
<text x="40.6" y="159.7">DAC_CS</text>
<text x="40.6" y="166">Vh-</text>
<text x="25.1" y="170.2" transform="rotate(-90 25.1 170.2)">Vh+</text>
<text x="25.1" y="194.5" transform="rotate(-90 25.1 194.5)">Vh-</text>
</g>
<g font-size=".8" fill="#006464">
<text x="246.9" y="149.6">IN</text>
<text x="253.8" y="146.1" transform="rotate(-90 253.8 146.1)">DD</text>
</g>
</svg>
